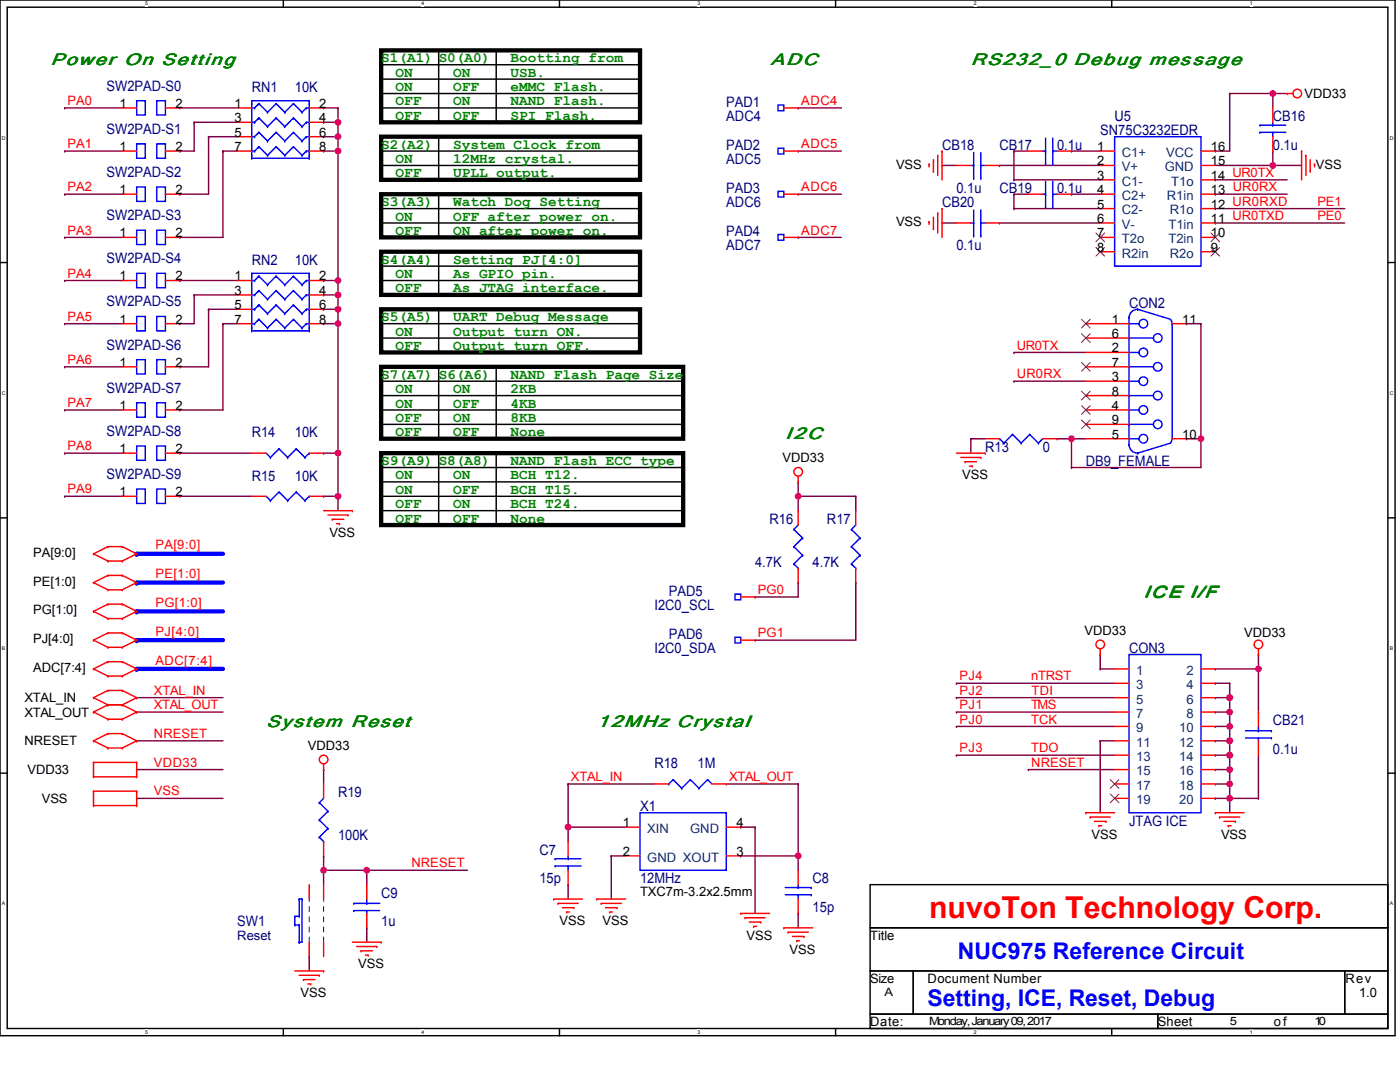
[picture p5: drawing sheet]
<svg xmlns="http://www.w3.org/2000/svg" width="279mm" height="216mm" viewBox="0 0 279 216" stroke-linecap="round" stroke-linejoin="round" font-family="sans-serif">
<path d="M0 0h278.4v206.7h-278.4zM1.4 1.4h275.6v203.8h-275.6z" fill="none" stroke="#000" stroke-width=".29"/>
<g fill="#fff">
<path d="M29 .2h.6v1.1h-.6z"/>
<path d="M29 205.4h.6v1.1h-.6z"/>
</g>
<path d="M56.5 0v1.4M56.5 205.2v1.5" fill="none" stroke="#000" stroke-width=".29"/>
<g fill="#fff">
<path d="M84.1 .2h.6v1.1h-.6z"/>
<path d="M84.1 205.4h.6v1.1h-.6z"/>
</g>
<path d="M111.7 0v1.4M111.7 205.2v1.5" fill="none" stroke="#000" stroke-width=".29"/>
<g fill="#fff">
<path d="M139.2 .2h.6v1.1h-.6z"/>
<path d="M139.2 205.4h.6v1.1h-.6z"/>
</g>
<path d="M166.8 0v1.4M166.8 205.2v1.5" fill="none" stroke="#000" stroke-width=".29"/>
<g fill="#fff">
<path d="M194.3 .2h.6v1.1h-.6z"/>
<path d="M194.3 205.4h.6v1.1h-.6z"/>
</g>
<path d="M221.9 0v1.4M221.9 205.2v1.5" fill="none" stroke="#000" stroke-width=".29"/>
<g fill="#fff">
<path d="M249.4 .2h.6v1.1h-.6z"/>
<path d="M249.4 205.4h.6v1.1h-.6z"/>
<path d="M.4 26.9h.7v1.2h-.7z"/>
<path d="M277.3 26.9h.8v1.2h-.8z"/>
<path d="M.4 77.9h.7v1.1h-.7z"/>
<path d="M277.3 77.9h.8v1.1h-.8z"/>
</g>
<path d="M0 52.4h1.4M277 52.4h1.4" fill="none" stroke="#000" stroke-width=".29"/>
<g fill="#fff">
<path d="M.4 128.8h.7v1.2h-.7z"/>
<path d="M277.3 128.8h.7v1.2h-.7z"/>
</g>
<path d="M0 103.3h1.4M277 103.3h1.4" fill="none" stroke="#000" stroke-width=".29"/>
<g fill="#fff">
<path d="M.4 179.7h.7v1.2h-.7z"/>
<path d="M277.3 179.7h.7v1.2h-.7z"/>
</g>
<path d="M0 154.3h1.4M277 154.3h1.4" fill="none" stroke="#000" stroke-width=".29"/>
<g fill="none" stroke="#800040" stroke-width=".29">
<path d="M12.9 21.5h.1M12.9 30.1h.1M12.9 38.8h.1M12.9 30.1h11.5M12.9 21.5h11.5M12.9 38.8h11.5M35.9 38.8h.1M35.9 30.1h.1M35.9 21.5h.1M35.9 21.5h11.5M38.8 24.4h.1M38.8 24.4v5.7h-2.9"/>
<path d="M38.8 24.4h8.6M41.6 27.3h.1M41.6 27.3h5.8M41.6 27.3v11.5h-5.7M44.5 30.1h.1M44.5 30.1h2.9M44.5 30.1v17.3h-8.6M64.6 30.1h.1M64.6 27.3h.1M64.6 24.4h.1M64.6 30.1h2.9M64.6 27.3h2.9"/>
<path d="M64.6 24.4h2.9M12.9 47.4h.1M12.9 56h.1M12.9 47.4h11.5M12.9 56h11.5M35.9 47.4h.1M12.9 64.6h.1M12.9 64.6h11.5M190.9 136.3h.1M190.9 139.2h.1M190.9 136.3h31.5M190.9 139.2h31.5"/>
<path d="M219.6 130.6h.1M219.6 133.5h.1M219.6 130.6v2.9M219.6 133.5h2.8M242.5 139.2h.1M242.5 136.3h.1M242.5 133.5h.1M242.5 136.3h2.9M242.5 139.2h2.9M242.5 133.5h8.6M251.1 130.6h.1M251.1 130.6v11.5"/>
<path d="M64.6 153.6h.1M64.6 153.6v2.8M190.9 142.1h.1M190.9 145h.1M190.9 150.7h.1M190.9 142.1h31.5M190.9 145h31.5M190.9 150.7h31.5M205.2 153.6h.1M205.2 153.6h17.2M219.6 147.8h.1M219.6 147.8v14.4"/>
<path d="M242.5 147.8h.1M242.5 153.6h.1M242.5 150.7h.1M242.5 156.4h.1M242.5 159.3h.1M242.5 145h.1M242.5 145h2.9M242.5 153.6h2.9M242.5 150.7h2.9M242.5 147.8h2.9M242.5 156.4h2.9M242.5 159.3h2.9"/>
<path d="M251.1 142.1h.1M251.1 159.3h.1M251.1 150.7v8.6M61.7 190.9h.1M61.7 190.9v2.8"/>
</g>
<path d="M27.3 127.7h17.2" fill="none" stroke="#00f" stroke-width=".86"/>
<circle cx="27.3" cy="127.7" r=".43" fill="#00f"/>
<path d="M27.3 147.8h.1M27.3 147.8h17.2" fill="none" stroke="#800040" stroke-width=".29"/>
<path d="M27.3 110.5h17.2" fill="none" stroke="#00f" stroke-width=".86"/>
<circle cx="27.3" cy="110.5" r=".43" fill="#00f"/>
<g fill="none" stroke="#800040" stroke-width=".29">
<path d="M245.4 18.7h.1M245.4 18.7v11.4h-2.9M245.4 18.7h11.5M254 18.7h.1M254 18.7v2.8M64.6 21.5h.1M64.6 21.5h2.9M67.5 24.4h.1M67.5 27.3h.1M67.5 21.5h.1M67.5 30.1h.1M67.5 21.5v80.4"/>
<path d="M159.3 21.5h.1M159.3 30.1h.1M159.3 38.8h.1M159.3 21.5h8.6M159.3 38.8h8.6M159.3 30.1h8.6M188 33h.1M188 33h2.9M199.5 33h.1M199.5 33h20.1M202.4 30.1h.1M202.4 38.8h.1"/>
<path d="M202.4 35.9h.1M202.4 35.9h17.2M202.4 38.8h2.8M202.4 30.1h2.8M202.4 30.1v5.8M202.4 38.8v2.8M213.8 38.8h.1M213.8 30.1h.1M213.8 38.8h5.8M213.8 30.1h5.8M242.5 35.9h.1M242.5 38.8h.1"/>
<path d="M242.5 30.1h.1M242.5 35.9h14.4M242.5 38.8h14.4M242.5 33h17.3M254 30.1h.1M254 33h.1M254 30.1v2.9M35.9 56h.1M35.9 56h11.5M38.8 58.8h.1M38.8 58.8v5.8h-2.9M38.8 58.8h8.6"/>
<path d="M64.6 56h.1M64.6 58.8h.1M64.6 56h2.9M64.6 58.8h2.9M67.5 56h.1M67.5 58.8h.1M159.3 47.4h.1M159.3 47.4h8.6M188 44.5h.1M188 44.5h2.9M199.5 44.5h.1M199.5 44.5h20.1"/>
<path d="M202.4 41.6h.1M202.4 41.6h17.2M242.5 44.5h.1M242.5 41.6h.1M242.5 41.6h25.9M242.5 44.5h25.9M12.9 73.2h.1M12.9 73.2h11.5M35.9 64.6h.1M35.9 73.2h.1M41.6 61.7h.1M41.6 61.7v11.5h-5.7"/>
<path d="M41.6 61.7h5.8M44.5 64.6h.1M44.5 64.6v17.2h-8.6M44.5 64.6h2.9M64.6 61.7h.1M64.6 64.6h.1M64.6 64.6h2.9M64.6 61.7h2.9M67.5 61.7h.1M67.5 64.6h.1M202.4 76.1h.1M202.4 70.3h.1"/>
<path d="M202.4 76.1h14.3M202.4 70.3h14.3M236.8 64.6h.1M236.8 64.6h2.9M239.7 64.6h.1M239.7 64.6v28.7h-25.9M12.9 81.8h.1M12.9 90.4h.1M12.9 99h.1M12.9 81.8h11.5M12.9 90.4h11.5M12.9 99h11.5"/>
<path d="M35.9 81.8h.1M35.9 90.4h.1M35.9 99h.1M35.9 90.4h14.3M35.9 99h14.3M64.6 90.4h.1M64.6 99h.1M64.6 90.4h2.9M64.6 99h2.9M67.5 99h.1M67.5 90.4h.1M159.3 99h.1"/>
<path d="M159.3 96.2h.1M159.3 99h11.5M159.3 96.2v5.7M170.8 99h.1M170.8 99v2.9M193.7 87.5h.1M193.7 87.5h2.9M193.7 87.5v2.9M211 87.5h.1M211 87.5h5.7M213.8 87.5h.1M213.8 93.3h.1"/>
<path d="M213.8 87.5v5.8M236.8 87.5h.1M236.8 87.5h2.9M239.7 87.5h.1M150.7 119.1h.1M159.3 116.2h.1M159.3 116.2v2.9h-8.6M170.8 116.2h.1M170.8 116.2v11.5h-20.1M150.7 127.7h.1M245.4 139.2h.1M245.4 136.3h.1"/>
<path d="M245.4 136.3v25.9M27.3 153.6h.1M27.3 159.3h.1M27.3 159.3h17.2M27.3 153.6h17.2M113.4 156.4h.1M113.4 156.4v11.5M113.4 156.4h17.2M145 156.4h.1M145 156.4h14.3M159.3 156.4h.1M159.3 156.4v17.3"/>
<path d="M219.6 147.8h.1M219.6 147.8h2.8M242.5 142.1h.1M242.5 142.1h2.9M245.4 159.3h.1M245.4 150.7h.1M245.4 145h.1M245.4 156.4h.1M245.4 147.8h.1M245.4 142.1h.1M245.4 153.6h.1M245.4 159.3h5.7"/>
<path d="M64.6 173.7h.1M64.6 170.8h.1M64.6 170.8v5.7M64.6 173.7h28.7M73.2 173.7h.1M73.2 173.7v2.8M113.4 165h.1M113.4 176.5h.1M113.4 176.5v2.9M113.4 165h11.5M122 170.8h.1M122 170.8v8.6"/>
<path d="M122 170.8h2.9M147.8 170.8h.1M147.8 165h.1M147.8 170.8h11.5M147.8 165h2.9M150.7 165h.1M150.7 165v17.3M159.3 170.8h.1M73.2 185.1h.1M73.2 185.1v2.9M159.3 182.3h.1M159.3 182.3v2.8"/>
</g>
<path d="M27.3 116.2h17.2" fill="none" stroke="#00f" stroke-width=".86"/>
<circle cx="27.3" cy="116.2" r=".43" fill="#00f"/>
<path d="M27.3 122h17.2" fill="none" stroke="#00f" stroke-width=".86"/>
<circle cx="27.3" cy="122" r=".43" fill="#00f"/>
<path d="M27.3 133.5h17.2" fill="none" stroke="#00f" stroke-width=".86"/>
<circle cx="27.3" cy="133.5" r=".43" fill="#00f"/>
<path d="M27.3 139.2h.1M27.3 139.2h17.2M27.3 142.1h.1M27.3 142.1h17.2" fill="none" stroke="#800040" stroke-width=".29"/>
<g fill="none" stroke="#f00" stroke-width=".29">
<path d="M256.9 18.7h.1M256.9 18.7h1.1M24.4 30.1h2.9M24.4 21.5h2.9M24.4 38.8h2.9M33 30.1h2.9M33 21.5h2.9M33 38.8h2.9M47.4 30.1h2.8M47.4 21.5h2.8M47.4 24.4h2.8M47.4 27.3h2.8"/>
<path d="M61.7 30.1h2.9M61.7 21.5h2.9M61.7 24.4h2.9M61.7 27.3h2.9M156.4 30.1h2.9M156.4 21.5h2.9M156.4 38.8h2.9M185.4 32.7h.1M185.4 32.7v.6M186.3 34.2h.1M186.3 31.9v2.3M187.1 31h.1"/>
<path d="M187.1 31v4M188 30.1h.1M188 30.1v5.8M190.9 33h2.8M196.6 33h2.9M205.2 30.1h2.9M205.2 38.8h2.9M211 30.1h2.8M211 38.8h2.8M219.6 30.1h2.8M219.6 38.8h2.8M219.6 33h2.8"/>
<path d="M219.6 35.9h2.8M239.7 30.1h2.8M239.7 38.8h2.8M239.7 33h2.8M239.7 35.9h2.8M254 21.5v2.9M254 27.3v2.8M259.8 30.1h.1M259.8 30.1v5.8M260.6 31h.1M260.6 31v4M261.5 34.2h.1"/>
<path d="M261.5 31.9v2.3M262.3 32.7h.1M262.3 32.7v.6M24.4 56h2.9M24.4 47.4h2.9M33 56h2.9M33 47.4h2.9M47.4 56h2.8M47.4 58.8h2.8M61.7 56h2.9M61.7 58.8h2.9M156.4 47.4h2.9"/>
<path d="M185.4 44.2h.1M185.4 44.2v.6M186.3 45.6h.1M186.3 43.3v2.3M187.1 42.5h.1M187.1 42.5v4M188 41.6h.1M188 41.6v5.8M190.9 44.5h2.8M196.6 44.5h2.9M219.6 47.4h2.8M219.6 41.6h2.8"/>
<path d="M219.6 44.5h2.8M219.6 50.2h2.8M239.7 47.4h2.8M239.7 41.6h2.8M239.7 44.5h2.8M239.7 50.2h2.8M24.4 73.2h2.9M24.4 64.6h2.9M33 73.2h2.9M33 64.6h2.9M47.4 61.7h2.8M47.4 64.6h2.8"/>
<path d="M61.7 61.7h2.9M61.7 64.6h2.9M216.7 73.2h8.6M216.7 64.6h8.6M216.7 67.5h8.6M216.7 70.3h8.6M216.7 76.1h8.6M216.7 78.9h8.6M233.9 64.6h2.9M24.4 90.4h2.9M24.4 81.8h2.9M24.4 99h2.9"/>
<path d="M33 90.4h2.9M33 81.8h2.9M33 99h2.9M50.2 90.4h2.9M50.2 99h2.9M61.7 90.4h2.9M61.7 99h2.9M159.3 96.2h.1M159.3 95v1.2M190.9 90.4h5.7M191.7 91.3h4.1M192.6 92.1h.1"/>
<path d="M192.6 92.1h2.3M193.5 93h.5M194 93h.1M195.8 91.3h.1M196.6 90.4h.1M196.6 87.5h2.9M208.1 87.5h2.9M216.7 87.5h8.6M216.7 81.8h8.6M216.7 84.7h8.6M233.9 87.5h2.9M18.7 110.5h.1"/>
<path d="M18.7 116.2h.1M18.7 110.5l2.8 1.4M18.7 116.2l2.8 1.5M21.5 109.1h.1M21.5 111.9h.1M21.5 114.8h.1M21.5 117.7h.1M21.5 109.1l-2.8 1.4M21.5 109.1h2.9M21.5 111.9h2.9M21.5 114.8l-2.8 1.4M21.5 114.8h2.9"/>
<path d="M21.5 117.7h2.9M24.4 109.1h.1M24.4 111.9h.1M24.4 114.8h.1M24.4 117.7h.1M24.4 109.1l2.9 1.4M24.4 114.8l2.9 1.4M27.3 110.5h.1M27.3 116.2h.1M27.3 110.5l-2.9 1.4M27.3 116.2l-2.9 1.5M64.6 101.9h5.7"/>
<path d="M65.4 102.8h4.1M66.3 103.6h.1M66.3 103.6h2.3M67.2 104.5h.5M67.7 104.5h.1M69.5 102.8h.1M70.3 101.9h.1M147.8 119.1h2.9M159.3 101.9v2.9M159.3 113.4v2.8M170.8 101.9v2.9M170.8 113.4v2.8"/>
<path d="M18.7 127.7h.1M18.7 122h.1M18.7 133.5h.1M18.7 139.2h.1M18.7 127.7l2.8 1.5M18.7 122l2.8 1.4M18.7 133.5l2.8 1.4M18.7 139.2l2.8 1.4M21.5 126.3h.1M21.5 129.2h.1M21.5 120.6h.1M21.5 123.4h.1"/>
<path d="M21.5 132h.1M21.5 134.9h.1M21.5 137.8h.1M21.5 126.3l-2.8 1.4M21.5 126.3h2.9M21.5 129.2h2.9M21.5 120.6l-2.8 1.4M21.5 120.6h2.9M21.5 123.4h2.9M21.5 132l-2.8 1.5M21.5 132h2.9M21.5 134.9h2.9"/>
<path d="M21.5 137.8l-2.8 1.4M21.5 137.8h2.9M24.4 126.3h.1M24.4 129.2h.1M24.4 120.6h.1M24.4 123.4h.1M24.4 132h.1M24.4 134.9h.1M24.4 137.8h.1M24.4 126.3l2.9 1.4M24.4 120.6l2.9 1.4M24.4 132l2.9 1.5"/>
<path d="M24.4 137.8l2.9 1.4M27.3 127.7h.1M27.3 122h.1M27.3 133.5h.1M27.3 139.2h.1M27.3 127.7l-2.9 1.5M27.3 122l-2.9 1.4M27.3 133.5l-2.9 1.4M27.3 139.2l-2.9 1.4M147.8 127.7h2.9M219.6 130.6h.1M219.6 129.5v1.1"/>
<path d="M222.4 136.3h2.9M222.4 133.5h2.9M222.4 139.2h2.9M239.7 136.3h2.8M239.7 133.5h2.8M239.7 139.2h2.8M251.1 130.6h.1M251.1 129.5v1.1M18.7 147.8h.1M18.7 155h.1M18.7 152.1h.1M18.7 157.9h.1"/>
<path d="M18.7 142.1h.1M18.7 147.8l2.8 1.5M18.7 152.1h8.6M18.7 155h8.6M18.7 152.1v2.9M18.7 157.9v2.8M18.7 157.9h8.6M18.7 142.1l2.8 1.4M21.5 146.4h.1M21.5 149.3h.1M21.5 140.6h.1M21.5 143.5h.1"/>
<path d="M21.5 146.4l-2.8 1.4M21.5 146.4h2.9M21.5 149.3h2.9M21.5 140.6h2.9M21.5 140.6l-2.8 1.5M21.5 143.5h2.9M24.4 146.4h.1M24.4 149.3h.1M24.4 140.6h.1M24.4 143.5h.1M24.4 146.4l2.9 1.4M24.4 140.6l2.9 1.5"/>
<path d="M27.3 147.8h.1M27.3 152.1h.1M27.3 155h.1M27.3 157.9h.1M27.3 142.1h.1M27.3 147.8l-2.9 1.5M27.3 152.1v2.9M27.3 157.9v2.8M27.3 142.1l-2.9 1.4M64.6 153.6h.1M64.6 152.4v1.2M64.6 156.4v2.9"/>
<path d="M130.6 156.4h2.9M142.1 156.4h2.9M222.4 156.4h2.9M222.4 145h2.9M222.4 142.1h2.9M222.4 147.8h2.9M222.4 150.7h2.9M222.4 153.6h2.9M222.4 159.3h2.9M239.7 156.4h2.8M239.7 145h2.8M239.7 142.1h2.8"/>
<path d="M239.7 147.8h2.8M239.7 150.7h2.8M239.7 153.6h2.8M239.7 159.3h2.8M251.1 142.1v2.9M251.1 147.8v2.9M18.7 160.7h.1M18.7 160.7h8.6M27.3 160.7h.1M61.7 176.5v2.9M64.6 167.9v2.9M64.6 176.5v2.9"/>
<path d="M73.2 176.5v2.9M110.5 179.4h.1M110.5 179.4h5.7M113.4 167.9v2.9M113.4 173.7v2.8M119.1 179.4h.1M119.1 179.4h5.8M124.9 165h2.8M124.9 170.8h2.8M145 165h2.8M145 170.8h2.8M159.3 173.7v2.8"/>
<path d="M159.3 179.4v2.9M216.7 162.2h.1M216.7 162.2h5.7M217.6 163h.1M217.6 163h4M218.4 163.9h2.3M219.3 164.8h.1M219.3 164.8h.6M220.7 163.9h.1M242.5 162.2h.1M242.5 162.2h5.8M243.4 163h.1"/>
<path d="M243.4 163h4M244.3 163.9h2.3M245.1 164.8h.1M245.1 164.8h.6M246.6 163.9h.1M58.8 193.7h5.8M59.7 194.6h4M60.6 195.5h.1M60.6 195.5h2.3M61.4 196.3h.6M61.7 188v2.9M62 196.3h.1"/>
<path d="M63.7 194.6h.1M64.6 193.7h.1M64.6 188v2.9M70.3 188h5.8M71.2 188.9h4M72 189.7h.1M72 189.7h2.3M72.9 190.6h.6M73.2 182.3v2.8M73.5 190.6h.1M75.2 188.9h.1M76.1 188h.1"/>
<path d="M111.4 180.3h.1M111.4 180.3h4M112.2 181.1h2.3M113.1 182h.1M113.1 182h.6M114.5 181.1h.1M120 180.3h.1M120 180.3h4M120.8 181.1h2.3M121.7 182h.1M121.7 182h.6M123.1 181.1h.1"/>
<path d="M147.8 182.3h.1M147.8 182.3h5.8M148.7 183.1h.1M148.7 183.1h4M149.5 184h2.3M150.4 184.8h.1M150.4 184.8h.6M151.8 184h.1M156.4 185.1h.1M156.4 185.1h5.8M157.3 186h.1M157.3 186h4"/>
<path d="M158.2 186.9h2.3M159 187.7h.1M159 187.7h.6M160.5 186.9h.1"/>
<circle cx="258.9" cy="18.7" r=".86"/>
<circle cx="159.3" cy="94.1" r=".86"/>
<circle cx="219.6" cy="128.6" r=".86"/>
<circle cx="251.1" cy="128.6" r=".86"/>
<circle cx="64.6" cy="151.5" r=".86"/>
</g>
<g fill="none" stroke="#000" stroke-width=".29">
<path d="M76.1 12.9h51.6M76.1 15.8h51.6M76.1 18.7h51.6M87.5 10.1v14.3M99 10.1v14.3M127.7 12.9h.1M127.7 15.8h.1M127.7 18.7h.1M76.1 21.5h51.6M76.1 30.1h51.6M76.1 33h51.6M87.5 24.4h.1"/>
<path d="M87.5 35.9h.1M87.5 27.3v8.6M87.5 38.8v8.6M99 24.4h.1M127.7 21.5h.1M127.7 30.1h.1M127.7 33h.1M76.1 41.6h51.6M76.1 44.5h51.6M76.1 53.1h51.6M76.1 56h51.6M87.5 47.4h.1"/>
<path d="M87.5 58.8h.1M87.5 50.2v8.6M127.7 41.6h.1M127.7 44.5h.1M127.7 53.1h.1M127.7 56h.1M76.1 64.6h51.6M76.1 67.5h51.6M76.1 76.1h60.2M76.1 78.9h60.2M87.5 70.3h.1M87.5 61.7v8.6"/>
<path d="M87.5 73.2v14.3M99 73.2v14.3M127.7 64.6h.1M127.7 67.5h.1M136.3 76.1h.1M136.3 78.9h.1M76.1 81.8h60.2M76.1 84.7h60.2M76.1 93.3h60.2M76.1 96.2h60.2M76.1 99h60.2M87.5 87.5h.1"/>
<path d="M87.5 90.4v14.4M99 87.5h.1M99 90.4v14.4M136.3 81.8h.1M136.3 84.7h.1M136.3 93.3h.1M136.3 96.2h.1M136.3 99h.1M76.1 101.9h60.2M87.5 104.8h.1M99 104.8h.1M136.3 101.9h.1"/>
<path d="M173.7 176.5h103.3v8.6h-103.3zM173.7 185.1h103.3v8.6h-103.3zM173.7 193.7h8.6v8.7h-8.6zM182.3 193.7h86.1v8.7h-86.1zM268.4 193.7h8.6v8.7h-8.6zM173.7 202.4h57.4v2.8h-57.4zM231.1 202.4h45.9v2.8h-45.9z"/>
</g>
<path d="M76.1 10.1h51.6v14.3h-51.6zM76.1 27.3h51.6v8.6h-51.6zM76.1 38.8h51.6v8.6h-51.6zM76.1 50.2h51.6v8.6h-51.6zM76.1 61.7h51.6v8.6h-51.6zM76.1 73.2h60.2v14.3h-60.2zM76.1 90.4h60.2v14.4h-60.2z" fill="none" stroke="#000" stroke-width=".86"/>
<g fill="none" stroke="#00f" stroke-width=".29">
<path d="M27.3 28.7h1.7v2.9h-1.7zM27.3 37.3h1.7v2.9h-1.7zM27.3 20.1h1.7v2.9h-1.7zM31.3 28.7h1.7v2.9h-1.7zM31.3 37.3h1.7v2.9h-1.7zM31.3 20.1h1.7v2.9h-1.7zM50.2 31h.1M50.2 31.6h.1M50.2 20.1h.1M50.2 20.7h.1M50.2 30.1h.6M50.2 20.1v11.5"/>
<path d="M50.2 21.5h.6M50.2 24.4h.6M50.2 27.3h.6M50.2 31.6h11.5M50.2 20.1h11.5M50.8 21.5h.1M50.8 24.4h.1M50.8 27.3h.1M50.8 30.1h.1M51.7 20.7h.1M51.7 23.5h.1M51.7 26.4h.1"/>
<path d="M51.7 29.3h.1M51.7 20.7l-.3 .3M51.7 23.5l-.3 .3M51.7 26.4l-.3 .3M51.7 29.3l-.3 .3M51.7 20.7l-.9 .8M51.7 20.7l1.7 1.7M51.7 23.5l-.9 .9M51.7 23.5l1.7 1.8M51.7 26.4l-.9 .9M51.7 26.4l1.7 1.7M51.7 29.3l-.9 .8"/>
<path d="M51.7 29.3l1.7 1.7M53.4 22.4h.1M53.4 25.3h.1M53.4 28.1h.1M53.4 31h.1M55.1 20.7h.1M55.1 23.5h.1M55.1 26.4h.1M55.1 29.3h.1M55.1 20.7l-1.7 1.7M55.1 20.7l1.7 1.7M55.1 23.5l-1.7 1.8"/>
<path d="M55.1 23.5l1.7 1.8M55.1 26.4l-1.7 1.7M55.1 26.4l1.7 1.7M55.1 29.3l-1.7 1.7M55.1 29.3l1.7 1.7M56.8 22.4h.1M56.8 25.3h.1M56.8 28.1h.1M56.8 31h.1M58.6 20.7h.1M58.6 23.5h.1M58.6 26.4h.1"/>
<path d="M58.6 29.3h.1M58.6 20.7l-1.8 1.7M58.6 20.7l1.7 1.7M58.6 23.5l-1.8 1.8M58.6 23.5l1.7 1.8M58.6 26.4l-1.8 1.7M58.6 26.4l1.7 1.7M58.6 29.3l-1.8 1.7M58.6 29.3l1.7 1.7M60.3 22.4h.1M60.3 25.3h.1M60.3 28.1h.1"/>
<path d="M60.3 31h.1M61.1 21.5h.1M61.1 24.4h.1M61.1 27.3h.1M61.1 30.1h.1M61.1 30.1h.6M61.1 21.5h.6M61.1 21.5l-.8 .9M61.1 24.4h.6M61.1 24.4l-.8 .9M61.1 27.3h.6M61.1 27.3l-.8 .8"/>
<path d="M61.1 30.1l-.8 .9M61.7 21.5h.1M61.7 24.4h.1M61.7 27.3h.1M61.7 30.1h.1M61.7 20.7h.1M61.7 31.6h.1M61.7 31h.1M61.7 20.1h.1M61.7 20.1v11.5M155.3 21h1.1v1.1h-1.1zM155.3 29.6h1.1v1.1h-1.1z"/>
<path d="M155.3 38.2h1.1v1.1h-1.1zM193.7 33h.6M194.3 33h.1M194.3 35.6h.1M194.3 30.4v5.2M195.8 35.6h.1M195.8 33h.1M195.8 33h.8M195.8 30.4v5.2M208.1 30.1h.6M208.1 38.8h.6M208.7 30.1h.1"/>
<path d="M208.7 32.7h.1M208.7 38.8h.1M208.7 27.6v5.1M208.7 36.2v5.1M210.1 32.7h.1M210.1 30.1h.1M210.1 38.8h.1M210.1 30.1h.9M210.1 27.6v5.1M210.1 36.2v5.1M210.1 38.8h.9M222.4 27.3h17.3v25.8h-17.3z"/>
<path d="M251.4 26.4h.1M251.4 25h.1M251.4 26.4h5.2M251.4 25h5.2M254 25h.1M254 26.4h.1M254 24.4v.6M254 26.4v.9M27.3 45.9h1.7v2.9h-1.7zM27.3 54.5h1.7v2.9h-1.7zM31.3 45.9h1.7v2.9h-1.7zM31.3 54.5h1.7v2.9h-1.7z"/>
<path d="M50.2 54.5h.1M50.2 55.1h.1M50.2 56h.6M50.2 58.8h.6M50.2 54.5v11.5M50.2 54.5h11.5M50.8 56h.1M50.8 58.8h.1M51.7 55.1h.1M51.7 58h.1M51.7 55.1l-.3 .3M51.7 58l-.3 .3"/>
<path d="M51.7 55.1l-.9 .9M51.7 55.1l1.7 1.7M51.7 58l-.9 .8M51.7 58l1.7 1.7M53.4 56.8h.1M53.4 59.7h.1M55.1 55.1h.1M55.1 58h.1M55.1 55.1l-1.7 1.7M55.1 55.1l1.7 1.7M55.1 58l-1.7 1.7M55.1 58l1.7 1.7"/>
<path d="M56.8 56.8h.1M56.8 59.7h.1M58.6 55.1h.1M58.6 58h.1M58.6 55.1l-1.8 1.7M58.6 55.1l1.7 1.7M58.6 58l-1.8 1.7M58.6 58l1.7 1.7M60.3 56.8h.1M60.3 59.7h.1M61.1 56h.1M61.1 58.8h.1"/>
<path d="M61.1 56h.6M61.1 56l-.8 .8M61.1 58.8h.6M61.1 58.8l-.8 .9M61.7 56h.1M61.7 58.8h.1M61.7 55.1h.1M61.7 54.5h.1M61.7 54.5v11.5M155.3 46.8h1.1v1.1h-1.1zM193.7 44.5h.6M194.3 44.5h.1"/>
<path d="M194.3 47.1h.1M194.3 41.9v5.2M195.8 47.1h.1M195.8 44.5h.1M195.8 41.9v5.2M195.8 44.5h.8M208.7 41.3h.1M210.1 41.3h.1M27.3 71.8h1.7v2.8h-1.7zM27.3 63.2h1.7v2.8h-1.7zM31.3 71.8h1.7v2.8h-1.7zM31.3 63.2h1.7v2.8h-1.7z"/>
<path d="M50.2 65.4h.1M50.2 66h.1M50.2 61.7h.6M50.2 64.6h.6M50.2 66h11.5M50.8 61.7h.1M50.8 64.6h.1M51.7 60.9h.1M51.7 63.7h.1M51.7 60.9l-.3 .2M51.7 63.7l-.3 .3M51.7 60.9l-.9 .8"/>
<path d="M51.7 60.9l1.7 1.7M51.7 63.7l-.9 .9M51.7 63.7l1.7 1.7M53.4 62.6h.1M53.4 65.4h.1M55.1 60.9h.1M55.1 63.7h.1M55.1 60.9l-1.7 1.7M55.1 60.9l1.7 1.7M55.1 63.7l-1.7 1.7M55.1 63.7l1.7 1.7M56.8 62.6h.1"/>
<path d="M56.8 65.4h.1M58.6 60.9h.1M58.6 63.7h.1M58.6 60.9l-1.8 1.7M58.6 60.9l1.7 1.7M58.6 63.7l-1.8 1.7M58.6 63.7l1.7 1.7M60.3 62.6h.1M60.3 65.4h.1M61.1 61.7h.1M61.1 64.6h.1M61.1 61.7h.6"/>
<path d="M61.1 61.7l-.8 .9M61.1 64.6h.6M61.1 64.6l-.8 .8M61.7 61.7h.1M61.7 64.6h.1M61.7 66h.1M61.7 65.4h.1M225.3 67.5h.1M225.3 73.2h.1M225.3 78.9h.1M225.3 64.6h2M225.3 67.5h4.9"/>
<path d="M225.3 70.3h2M225.3 73.2h4.9M225.3 76.1h2M225.3 78.9h4.9M227 61.7h.1M227 61.7h.1a1.72 1.72 0 0 0-1.8 1.8v25.2M227 61.7l6.6 2M227.3 64.6h.1M227.3 70.3h.1M227.3 76.1h.1M233.6 63.8l.3 .8M233.9 64.6h.1"/>
<path d="M233.9 64.6v22.9M27.3 89h1.7v2.9h-1.7zM27.3 80.4h1.7v2.8h-1.7zM27.3 97.6h1.7v2.9h-1.7zM31.3 89h1.7v2.9h-1.7zM31.3 80.4h1.7v2.8h-1.7zM31.3 97.6h1.7v2.9h-1.7zM53.1 99l.9 .9M53.1 90.4l.9 .9M54 99.9h.1M54 91.3h.1M55.7 98.2h.1"/>
<path d="M55.7 89.6h.1M55.7 98.2l-1.7 1.7M55.7 98.2l1.7 1.7M55.7 89.6l-1.7 1.7M55.7 89.6l1.7 1.7M57.4 99.9h.1M57.4 91.3h.1M59.1 98.2h.1M59.1 89.6h.1M59.1 98.2l-1.7 1.7M59.1 98.2l1.8 1.7M59.1 89.6l-1.7 1.7"/>
<path d="M59.1 89.6l1.8 1.7M60.9 99.9h.1M60.9 91.3h.1M61.7 99h.1M61.7 90.4h.1M61.7 99l-.8 .9M61.7 90.4l-.8 .9M199.5 87.5h.1M199.5 87.5l.8 .9M200.3 88.4h.1M202.1 86.7h.1M202.1 86.7l1.7 1.7"/>
<path d="M202.1 86.7l-1.8 1.7M203.8 88.4h.1M205.5 86.7h.1M205.5 86.7l1.7 1.7M205.5 86.7l-1.7 1.7M207.2 88.4h.1M208.1 87.5l-.9 .9M225.3 84.7h.1M225.3 88.7h.1M225.3 88.7a1.72 1.72 0 0 0 1.8 1.7h-.1M225.3 81.8h2M225.3 84.7h4.9"/>
<path d="M225.3 87.5h2M227 90.4h.1M227.3 81.8h.1M227.3 87.5h.1M233.6 88.4l-6.6 2M233.9 87.5l-.3 .9M146.7 118.5h1.1v1.2h-1.1zM158.4 105.6h.1M158.4 109.1h.1M158.4 112.5h.1M158.4 105.6l1.8 1.8M158.4 109.1l1.8 1.7"/>
<path d="M158.4 112.5l.9 .9M159.3 113.4h.1M159.3 104.8l-.9 .8M160.2 107.4h.1M160.2 110.8h.1M160.2 107.4l-1.8 1.7M160.2 110.8l-1.8 1.7M169.9 105.6h.1M169.9 109.1h.1M169.9 112.5h.1M169.9 105.6l1.7 1.8M169.9 109.1l1.7 1.7"/>
<path d="M169.9 112.5l.9 .9M170.8 113.4h.1M170.8 104.8l-.9 .8M171.6 107.4h.1M171.6 110.8h.1M171.6 107.4l-1.7 1.7M171.6 110.8l-1.7 1.7M146.7 127.2h1.1v1.1h-1.1zM225.3 130.6h14.4v31.6h-14.4zM64.6 159.3l-.9 .9M133.5 156.4h.1M134.3 155.6h.1"/>
<path d="M134.3 155.6l1.8 1.7M134.3 155.6l-.8 .8M136.1 157.3h.1M137.8 155.6h.1M137.8 155.6l1.7 1.7M137.8 155.6l-1.7 1.7M139.5 157.3h.1M141.2 155.6h.1M141.2 155.6l.9 .8M141.2 155.6l-1.7 1.7M248.6 145.8h5.1M248.6 147.3h5.1"/>
<path d="M251.1 147.3h.1M251.1 145.8h.1M251.1 145v.8M251.1 147.3v.5M253.7 145.8h.1M253.7 147.3h.1M59.7 179.4h.1M59.7 179.4h.6M59.7 179.4v3.4M60.3 179.4h.1M60.3 179.4v8.6h-.6M63.7 160.2h.1"/>
<path d="M63.7 163.6h.1M63.7 167h.1M63.7 160.2l1.7 1.7M63.7 163.6l1.7 1.7M63.7 167l.9 .9M64.6 167.9h.1M65.4 161.9h.1M65.4 165.3h.1M65.4 161.9l-1.7 1.7M65.4 165.3l-1.7 1.7M73.2 179.4v.9M110.8 172.8h.1"/>
<path d="M110.8 171.4h.1M110.8 172.8h5.2M110.8 171.4h5.2M113.4 171.4h.1M113.4 172.8h.1M113.4 170.8v.6M113.4 172.8v.9M127.7 162.2h17.3v11.5h-17.3zM156.7 178.5h5.2M156.7 177.1h5.2M159.3 177.1h.1M159.3 178.5h.1"/>
<path d="M159.3 176.5v.6M159.3 178.5v.9M161.9 178.5h.1M161.9 177.1h.1M58.8 182.8h.1M58.8 184.6h.1M58.8 182.8h.9M58.8 182.8v1.8M58.8 184.6h.9M59.7 182.8h.1M59.7 184.6h.1M59.7 188h.1"/>
<path d="M59.7 184.6v3.4M70.6 180.3h.1M70.6 181.7h.1M70.6 180.3h5.2M70.6 181.7h5.2M73.2 181.7h.1M73.2 180.3h.1M73.2 181.7v.6"/>
<circle cx="228.2" cy="76.1" r=".86"/>
<circle cx="228.2" cy="64.6" r=".86"/>
<circle cx="228.2" cy="70.3" r=".86"/>
<circle cx="231.1" cy="67.5" r=".86"/>
<circle cx="231.1" cy="73.2" r=".86"/>
<circle cx="231.1" cy="78.9" r=".86"/>
<circle cx="228.2" cy="87.5" r=".86"/>
<circle cx="228.2" cy="81.8" r=".86"/>
<circle cx="231.1" cy="84.7" r=".86"/>
</g>
<path d="M61.7 179.4h.1M64.6 179.4h.1M61.7 188v-8.6M64.6 188v-8.6" fill="none" stroke="#fff" stroke-width=".2" stroke-dasharray="1 1 1 1 1 1 1 1"/>
<path d="M61.7 179.4h.1M64.6 179.4h.1M61.7 188v-8.6M64.6 188v-8.6" fill="none" stroke="#00f" stroke-width=".2" stroke-dasharray="1 1 1 1 1 1 1 1"/>
<g fill="none" stroke="#804000" stroke-width=".2">
<path d="M218.7 46.5l1.7 1.7M218.7 49.4l1.7 1.7M220.4 46.5l-1.7 1.7M220.4 49.4l-1.7 1.7M241.7 46.5l1.7 1.7M241.7 49.4l1.7 1.7M243.4 46.5l-1.7 1.7M243.4 49.4l-1.7 1.7M215.8 63.7l1.8 1.8M215.8 66.6l1.8 1.7M215.8 72.3l1.8 1.8M215.8 78.1l1.8 1.7"/>
<path d="M217.6 63.7l-1.8 1.8M217.6 66.6l-1.8 1.7M217.6 72.3l-1.8 1.8M217.6 78.1l-1.8 1.7M215.8 80.9l1.8 1.8M215.8 83.8l1.8 1.7M217.6 80.9l-1.8 1.8M217.6 83.8l-1.8 1.7M221.6 155.6l1.7 1.7M221.6 158.4l1.7 1.8M223.3 155.6l-1.7 1.7M223.3 158.4l-1.7 1.8"/>
</g>
<circle cx="251.1" cy="133.5" r=".57" fill="#f0f"/>
<circle cx="251.1" cy="133.5" r=".57" fill="none" stroke="#f0f" stroke-width=".29"/>
<circle cx="245.4" cy="139.2" r=".57" fill="#f0f"/>
<circle cx="245.4" cy="139.2" r=".57" fill="none" stroke="#f0f" stroke-width=".29"/>
<circle cx="245.4" cy="144.9" r=".57" fill="#f0f"/>
<circle cx="245.4" cy="144.9" r=".57" fill="none" stroke="#f0f" stroke-width=".29"/>
<circle cx="67.5" cy="27.3" r=".57" fill="#f0f"/>
<circle cx="67.5" cy="27.3" r=".57" fill="none" stroke="#f0f" stroke-width=".29"/>
<circle cx="67.5" cy="24.4" r=".57" fill="#f0f"/>
<circle cx="67.5" cy="24.4" r=".57" fill="none" stroke="#f0f" stroke-width=".29"/>
<circle cx="73.2" cy="173.6" r=".57" fill="#f0f"/>
<circle cx="73.2" cy="173.6" r=".57" fill="none" stroke="#f0f" stroke-width=".29"/>
<circle cx="245.4" cy="150.7" r=".57" fill="#f0f"/>
<circle cx="245.4" cy="150.7" r=".57" fill="none" stroke="#f0f" stroke-width=".29"/>
<circle cx="245.4" cy="147.8" r=".57" fill="#f0f"/>
<circle cx="245.4" cy="147.8" r=".57" fill="none" stroke="#f0f" stroke-width=".29"/>
<circle cx="245.4" cy="139.2" r=".57" fill="#f0f"/>
<circle cx="245.4" cy="139.2" r=".57" fill="none" stroke="#f0f" stroke-width=".29"/>
<circle cx="245.4" cy="159.3" r=".57" fill="#f0f"/>
<circle cx="245.4" cy="159.3" r=".57" fill="none" stroke="#f0f" stroke-width=".29"/>
<circle cx="245.4" cy="156.4" r=".57" fill="#f0f"/>
<circle cx="245.4" cy="156.4" r=".57" fill="none" stroke="#f0f" stroke-width=".29"/>
<circle cx="245.4" cy="150.7" r=".57" fill="#f0f"/>
<circle cx="245.4" cy="150.7" r=".57" fill="none" stroke="#f0f" stroke-width=".29"/>
<circle cx="245.4" cy="147.8" r=".57" fill="#f0f"/>
<circle cx="245.4" cy="147.8" r=".57" fill="none" stroke="#f0f" stroke-width=".29"/>
<circle cx="245.4" cy="142.1" r=".57" fill="#f0f"/>
<circle cx="245.4" cy="142.1" r=".57" fill="none" stroke="#f0f" stroke-width=".29"/>
<circle cx="64.6" cy="173.6" r=".57" fill="#f0f"/>
<circle cx="64.6" cy="173.6" r=".57" fill="none" stroke="#f0f" stroke-width=".29"/>
<circle cx="245.4" cy="153.6" r=".57" fill="#f0f"/>
<circle cx="245.4" cy="153.6" r=".57" fill="none" stroke="#f0f" stroke-width=".29"/>
<circle cx="67.5" cy="99" r=".57" fill="#f0f"/>
<circle cx="67.5" cy="99" r=".57" fill="none" stroke="#f0f" stroke-width=".29"/>
<circle cx="67.5" cy="30.1" r=".57" fill="#f0f"/>
<circle cx="67.5" cy="30.1" r=".57" fill="none" stroke="#f0f" stroke-width=".29"/>
<circle cx="67.5" cy="56" r=".57" fill="#f0f"/>
<circle cx="67.5" cy="56" r=".57" fill="none" stroke="#f0f" stroke-width=".29"/>
<circle cx="67.5" cy="58.8" r=".57" fill="#f0f"/>
<circle cx="67.5" cy="58.8" r=".57" fill="none" stroke="#f0f" stroke-width=".29"/>
<circle cx="67.5" cy="61.7" r=".57" fill="#f0f"/>
<circle cx="67.5" cy="61.7" r=".57" fill="none" stroke="#f0f" stroke-width=".29"/>
<circle cx="67.5" cy="64.6" r=".57" fill="#f0f"/>
<circle cx="67.5" cy="64.6" r=".57" fill="none" stroke="#f0f" stroke-width=".29"/>
<circle cx="67.5" cy="90.4" r=".57" fill="#f0f"/>
<circle cx="67.5" cy="90.4" r=".57" fill="none" stroke="#f0f" stroke-width=".29"/>
<circle cx="254" cy="18.7" r=".57" fill="#f0f"/>
<circle cx="254" cy="18.7" r=".57" fill="none" stroke="#f0f" stroke-width=".29"/>
<circle cx="254" cy="33" r=".57" fill="#f0f"/>
<circle cx="254" cy="33" r=".57" fill="none" stroke="#f0f" stroke-width=".29"/>
<circle cx="239.7" cy="87.5" r=".57" fill="#f0f"/>
<circle cx="239.7" cy="87.5" r=".57" fill="none" stroke="#f0f" stroke-width=".29"/>
<circle cx="213.8" cy="87.5" r=".57" fill="#f0f"/>
<circle cx="213.8" cy="87.5" r=".57" fill="none" stroke="#f0f" stroke-width=".29"/>
<circle cx="159.3" cy="99" r=".57" fill="#f0f"/>
<circle cx="159.3" cy="99" r=".57" fill="none" stroke="#f0f" stroke-width=".29"/>
<circle cx="113.4" cy="165" r=".57" fill="#f0f"/>
<circle cx="113.4" cy="165" r=".57" fill="none" stroke="#f0f" stroke-width=".29"/>
<circle cx="159.3" cy="170.8" r=".57" fill="#f0f"/>
<circle cx="159.3" cy="170.8" r=".57" fill="none" stroke="#f0f" stroke-width=".29"/>
<text font-size="6" fill="#f00" x="185.4" y="183.1">nuvoTon Technology Corp.</text>
<g font-size="4.6" fill="#00f">
<text x="191.2" y="191.3">NUC975 Reference Circuit</text>
<text x="185.1" y="200.8">Setting, ICE, Reset, Debug</text>
</g>
<g font-size="3.4" fill="#008000">
<text x="10.1" y="13">Power On Setting</text>
<text x="153.9" y="13">ADC</text>
<text x="193.7" y="13">RS232_0 Debug mes sage</text>
<text x="193.8" y="13">RS232_0 Debug message</text>
<text x="156.8" y="87.6">I2C</text>
<text x="228.2" y="119.2">IC E I/F</text>
<text x="228.3" y="119.2">ICE I/F</text>
<text x="53.1" y="145">System Reset</text>
<text x="119.1" y="145.1">1</text>
<text x="119.2" y="145">12MHz Crystal</text>
<text x="121.9" y="145">2MHz Crystal</text>
</g>
<g font-size="2.9" fill="#008000">
<text x="76.1" y="12.4">S1(A1)</text>
<text x="78.9" y="15.3">ON</text>
<text x="87.5" y="12.4">S0(A0)</text>
<text x="90.4" y="15.3">ON</text>
<text x="101.9" y="15.3">USB.</text>
<text x="101.9" y="12.4">Bootting from</text>
<text x="78.9" y="18.2">ON</text>
<text x="78.9" y="23.9">OFF</text>
<text x="78.9" y="21.1">OFF</text>
<text x="90.4" y="23.9">OFF</text>
<text x="90.4" y="18.2">OFF</text>
<text x="90.4" y="21.1">ON</text>
<text x="101.9" y="21.1">NAND Flash.</text>
<text x="101.9" y="18.2">eMMC Flash.</text>
<text x="101.9" y="23.9">SPI Flash.</text>
<text x="76.1" y="29.7">S2(A2)</text>
<text x="90.4" y="29.7">System Clock from</text>
<text x="78.9" y="32.5">ON</text>
<text x="78.9" y="35.4">OFF</text>
<text x="90.4" y="35.4">UPLL output.</text>
<text x="90.4" y="32.5">12MHz crystal.</text>
<text x="76.1" y="41.1">S3(A3)</text>
<text x="90.4" y="41.1">Watch Dog Setting</text>
<text x="78.9" y="44">ON</text>
<text x="78.9" y="46.9">OFF</text>
<text x="90.4" y="44">OFF after power on.</text>
<text x="90.4" y="46.9">ON after power on.</text>
<text x="76.1" y="52.6">S4(A4)</text>
<text x="90.4" y="52.6">Setting PJ[4:0]</text>
<text x="78.9" y="55.5">ON</text>
<text x="78.9" y="58.4">OFF</text>
<text x="90.4" y="55.5">As GPIO pin.</text>
<text x="90.4" y="58.4">As JTAG interface.</text>
<text x="76.1" y="64.1">S5(A5)</text>
<text x="90.4" y="64.1">UART Debug Message</text>
<text x="78.9" y="67">ON</text>
<text x="78.9" y="69.8">OFF</text>
<text x="90.4" y="67">Output turn ON.</text>
<text x="90.4" y="69.8">Output turn OFF.</text>
<text x="76.1" y="75.6">S7(A7)</text>
<text x="87.5" y="75.6">S6(A6)</text>
<text x="101.9" y="75.6">NAND Flash Page Size</text>
<text x="78.9" y="78.5">ON</text>
<text x="78.9" y="81.3">ON</text>
<text x="90.4" y="81.3">OFF</text>
<text x="90.4" y="78.5">ON</text>
<text x="101.9" y="78.5">2KB</text>
<text x="101.9" y="81.3">4KB</text>
<text x="78.9" y="87.1">OFF</text>
<text x="78.9" y="84.2">OFF</text>
<text x="90.4" y="87.1">OFF</text>
<text x="90.4" y="84.2">ON</text>
<text x="101.9" y="84.2">8KB</text>
<text x="101.9" y="87.1">None</text>
<text x="76.1" y="92.8">S9(A9)</text>
<text x="78.9" y="95.7">ON</text>
<text x="87.5" y="92.8">S8(A8)</text>
<text x="90.4" y="95.7">ON</text>
<text x="101.9" y="92.8">NAND Flash ECC type</text>
<text x="101.9" y="95.7">BCH T12.</text>
<text x="78.9" y="98.5">ON</text>
<text x="78.9" y="101.4">OFF</text>
<text x="90.4" y="98.5">OFF</text>
<text x="90.4" y="101.4">ON</text>
<text x="101.9" y="98.5">BCH T15.</text>
<text x="101.9" y="101.4">BCH T24.</text>
<text x="78.9" y="104.3">OFF</text>
<text x="90.4" y="104.3">OFF</text>
<text x="101.9" y="104.3">None</text>
</g>
<g font-size="2.9" fill="#000080">
<text x="21.2" y="18.1">SW2PAD-S0</text>
<text x="50.2" y="18.4">RN1</text>
<text x="58.8" y="18.4">10K</text>
<text x="145" y="21.3">PAD1</text>
<text x="21.2" y="26.7">SW2PAD-S1</text>
<text x="145" y="24.1">ADC4</text>
<text x="145" y="29.9">PAD2</text>
<text x="188" y="29.9">CB18</text>
<text x="199.5" y="29.9">CB17</text>
<text x="211" y="29.9">0.1u</text>
<text x="219.6" y="27">SN75C3232EDR</text>
<text x="222.4" y="24.1">U5</text>
<text x="254" y="24.1">CB16</text>
<text x="254" y="29.9">0.1u</text>
<text x="21.2" y="35.3">SW2PAD-S2</text>
<text x="145" y="32.7">ADC5</text>
<text x="145" y="38.5">PAD3</text>
<text x="145" y="41.4">ADC6</text>
<text x="188" y="41.4">CB20</text>
<text x="190.9" y="38.5">0.1u</text>
<text x="199.5" y="38.5">CB19</text>
<text x="211" y="38.5">0.1u</text>
<text x="21.2" y="43.9">SW2PAD-S3</text>
<text x="145" y="47.1">PAD4</text>
<text x="21.2" y="52.5">SW2PAD-S4</text>
<text x="50.2" y="52.8">RN2</text>
<text x="58.8" y="52.8">10K</text>
<text x="145" y="50">ADC7</text>
<text x="190.9" y="50">0.1u</text>
<text x="21.2" y="61.2">SW2PAD-S5</text>
<text x="225.3" y="61.4">CON2</text>
<text x="21.2" y="69.8">SW2PAD-S6</text>
<text x="21.2" y="78.4">SW2PAD-S7</text>
<text x="21.2" y="87">SW2PAD-S8</text>
<text x="50.2" y="87.3">R14</text>
<text x="58.8" y="87.3">10K</text>
<text x="21.2" y="95.6">SW2PAD-S9</text>
<text x="50.2" y="95.9">R15</text>
<text x="58.8" y="95.9">10K</text>
<text x="196.6" y="90.1">R13</text>
<text x="208.1" y="90.1">0</text>
<text x="216.7" y="93">DB9_FEMALE</text>
<text x="153.6" y="104.5">R16</text>
<text x="165" y="104.5">R17</text>
<text x="150.7" y="113.1">4.7K</text>
<text x="162.2" y="113.1">4.7K</text>
<text x="133.5" y="118.8">PAD5</text>
<text x="130.6" y="121.7">I2C0_SCL</text>
<text x="130.6" y="130.3">I2C0_SDA</text>
<text x="133.5" y="127.5">PAD6</text>
<text x="225.3" y="130.3">CON3</text>
<text x="254" y="144.7">CB21</text>
<text x="130.6" y="153.3">R18</text>
<text x="139.2" y="153.3">1M</text>
<text x="254" y="150.4">0.1u</text>
<text x="67.5" y="159">R19</text>
<text x="127.7" y="161.9">X1</text>
<text x="67.5" y="167.6">100K</text>
<text x="225.3" y="164.8">JTAG ICE</text>
<text x="107.6" y="170.5">C7</text>
<text x="76.1" y="179.1">C9</text>
<text x="107.6" y="176.3">15p</text>
<text x="127.7" y="176.3">12MHz</text>
<text x="162.2" y="176.3">C8</text>
<text x="47.4" y="184.9">SW1</text>
<text x="76.1" y="184.9">1u</text>
<text x="162.2" y="182">15p</text>
</g>
<g font-size="2.6" fill="#f00">
<text x="13.5" y="21">PA0</text>
<text x="159.9" y="21">ADC4</text>
<text x="13.5" y="29.6">PA1</text>
<text x="159.9" y="29.6">ADC5</text>
<text x="13.5" y="38.2">PA2</text>
<text x="159.9" y="38.2">ADC6</text>
<text x="262.9" y="41.1">PE1</text>
<text x="13.5" y="46.8">PA3</text>
<text x="159.9" y="46.8">ADC7</text>
<text x="262.9" y="43.9">PE0</text>
<text x="13.5" y="55.4">PA4</text>
<text x="13.5" y="64">PA5</text>
<text x="202.9" y="69.8">UR0TX</text>
<text x="13.5" y="72.6">PA6</text>
<text x="203" y="75.5">UR0RX</text>
<text x="13.5" y="81.2">PA7</text>
<text x="13.5" y="89.8">PA8</text>
<text x="13.5" y="98.5">PA9</text>
<text x="31" y="109.6">PA[9:0]</text>
<text x="31" y="115.4">PE[1:0]</text>
<text x="151.3" y="118.5">PG0</text>
<text x="31" y="121.1">PG[1:0]</text>
<text x="31" y="126.9">PJ[4:0]</text>
<text x="151.3" y="127.2">PG1</text>
<text x="31" y="132.6">ADC[7:4]</text>
<text x="191.5" y="135.8">PJ4</text>
<text x="205.8" y="135.8">nTRST</text>
<text x="30.7" y="138.6">XTAL_IN</text>
<text x="30.7" y="141.5">XTAL_OUT</text>
<text x="191.5" y="141.5">PJ1</text>
<text x="191.5" y="138.6">PJ2</text>
<text x="205.8" y="141.5">TMS</text>
<text x="205.9" y="138.6">TDI</text>
<text x="30.7" y="147.3">NRESET</text>
<text x="191.5" y="144.4">PJ0</text>
<text x="205.8" y="144.4">TCK</text>
<text x="30.7" y="153">VDD33</text>
<text x="114" y="155.9">XTAL_IN</text>
<text x="145.5" y="155.9">XTAL_OUT</text>
<text x="191.5" y="150.1">PJ3</text>
<text x="205.8" y="153">NRESET</text>
<text x="205.8" y="150.1">TDO</text>
<text x="30.7" y="158.7">VSS</text>
<text x="82.1" y="173.1">NRESET</text>
</g>
<g font-size="2.6">
<text x="23.8" y="21.5">1</text>
<text x="35" y="21.5">2</text>
<text x="46.8" y="21.5">1</text>
<text x="63.7" y="21.5">2</text>
<text x="260.3" y="19.6">VDD33</text>
<text x="46.8" y="24.4">3</text>
<text x="46.8" y="27.3">5</text>
<text x="63.7" y="24.4">4</text>
<text x="63.7" y="27.3">6</text>
<text x="23.8" y="30.1">1</text>
<text x="35" y="30.1">2</text>
<text x="46.8" y="30.1">7</text>
<text x="63.7" y="30.1">8</text>
<text x="178.8" y="33.6">VSS</text>
<text x="219" y="30.1">1</text>
<text x="219" y="33">2</text>
<text x="219" y="35.9">3</text>
<text x="241.7" y="30.1">16</text>
<text x="241.7" y="33">15</text>
<text x="241.7" y="35.9">14 UR0TX</text>
<text x="262.6" y="33.6">VSS</text>
<text x="23.8" y="38.7">1</text>
<text x="35" y="38.7">2</text>
<text x="219" y="38.7">4</text>
<text x="219" y="41.6">5</text>
<text x="241.7" y="38.7">13 UR0RX</text>
<text x="241.7" y="41.6">12 UR0RXD</text>
<text x="23.8" y="47.4">1</text>
<text x="35" y="47.4">2</text>
<text x="178.8" y="45.1">VSS</text>
<text x="219" y="44.5">6</text>
<text x="219" y="47.4">7</text>
<text x="241.7" y="44.5">11 UR0TXD</text>
<text x="241.7" y="47.4">10</text>
<text x="219" y="50.2">8</text>
<text x="241.7" y="50.2">9</text>
<text x="23.8" y="56">1</text>
<text x="35" y="56">2</text>
<text x="46.8" y="56">1</text>
<text x="46.8" y="58.8">3</text>
<text x="63.7" y="56">2</text>
<text x="63.7" y="58.8">4</text>
<text x="23.8" y="64.6">1</text>
<text x="35" y="64.6">2</text>
<text x="46.8" y="61.7">5</text>
<text x="46.8" y="64.6">7</text>
<text x="63.7" y="61.7">6</text>
<text x="63.7" y="64.6">8</text>
<text x="221.9" y="64.6">1</text>
<text x="235.9" y="64.6">11</text>
<text x="221.9" y="67.4">6</text>
<text x="221.9" y="70.3">2</text>
<text x="23.8" y="73.2">1</text>
<text x="35" y="73.2">2</text>
<text x="221.9" y="73.2">7</text>
<text x="221.9" y="76.1">3</text>
<text x="23.8" y="81.8">1</text>
<text x="35" y="81.8">2</text>
<text x="221.9" y="78.9">8</text>
<text x="221.9" y="81.8">4</text>
<text x="221.9" y="84.7">9</text>
<text x="221.9" y="87.5">5</text>
<text x="235.9" y="87.5">10</text>
<text x="23.8" y="90.4">1</text>
<text x="35" y="90.4">2</text>
<text x="156.1" y="92.2">VDD33</text>
<text x="192" y="95.6">VSS</text>
<text x="23.8" y="99">1</text>
<text x="35" y="99">2</text>
<text x="65.7" y="107.1">VSS</text>
<text x="6.6" y="111.1">PA[9:0]</text>
<text x="6.6" y="116.9">PE[1:0]</text>
<text x="6.6" y="122.6">PG[1:0]</text>
<text x="6.6" y="128.3">PJ[4:0]</text>
<text x="216.4" y="126.6">VDD33</text>
<text x="248.3" y="127.2">VDD33</text>
<text x="6.6" y="134.1">ADC[7:4]</text>
<text x="4.9" y="140.1">XTAL_IN</text>
<text x="4.9" y="143">XTAL_OUT</text>
<text x="4.9" y="148.7">NRESET</text>
<text x="61.4" y="149.6">VDD33</text>
<text x="5.5" y="154.5">VDD33</text>
<text x="8.3" y="160.2">VSS</text>
<text x="124.3" y="165">1</text>
<text x="147" y="165">4</text>
<text x="217.9" y="167.4">VSS</text>
<text x="243.7" y="167.4">VSS</text>
<text x="124.3" y="170.8">2</text>
<text x="147" y="170.8">3</text>
<text x="127.7" y="178.9">TXC7m-3.2x2.5mm</text>
<text x="111.7" y="184.6">VSS</text>
<text x="120.3" y="184.6">VSS</text>
<text x="149" y="187.5">VSS</text>
<text x="157.6" y="190.3">VSS</text>
<text x="173.7" y="187.5">Title</text>
<text x="71.5" y="193.2">VSS</text>
<text x="173.7" y="196.1">Size</text>
<text x="185.1" y="196.1">Document Number</text>
<text x="268.5" y="196.1">Rev</text>
<text x="60" y="199">VSS</text>
<text x="271.2" y="199">1.0</text>
<text x="173.7" y="204.7">Date:</text>
<text x="231.1" y="204.7">Sheet</text>
<text x="254.2" y="204.7">of</text>
</g>
<g font-size="2.6" fill="#004080">
<text x="223.9" y="31.3">C1+</text>
<text x="223.9" y="34.2">V+</text>
<text x="232.4" y="34.2">GND</text>
<text x="232.7" y="31.3">VCC</text>
<text x="223.9" y="37.1">C1-</text>
<text x="223.9" y="39.9">C2+</text>
<text x="232.9" y="39.9">R1in</text>
<text x="233.8" y="37.1">T1o</text>
<text x="223.9" y="42.8">C2-</text>
<text x="223.9" y="45.7">V-</text>
<text x="233.2" y="45.7">T1in</text>
<text x="233.5" y="42.8">R1o</text>
<text x="223.9" y="48.5">T2o</text>
<text x="223.9" y="51.4">R2in</text>
<text x="233.2" y="48.5">T2in</text>
<text x="233.5" y="51.4">R2o</text>
<text x="226.8" y="137.5">3</text>
<text x="226.8" y="134.6">1</text>
<text x="236.8" y="134.6">2</text>
<text x="236.8" y="137.5">4</text>
<text x="226.8" y="140.4">5</text>
<text x="226.8" y="143.2">7</text>
<text x="236.8" y="143.2">8</text>
<text x="236.8" y="140.4">6</text>
<text x="226.8" y="146.1">9</text>
<text x="226.8" y="149">11</text>
<text x="235.3" y="146.1">10</text>
<text x="235.3" y="149">12</text>
<text x="226.8" y="151.9">13</text>
<text x="226.8" y="154.7">15</text>
<text x="235.3" y="151.9">14</text>
<text x="235.3" y="154.7">16</text>
<text x="226.8" y="157.6">17</text>
<text x="226.8" y="160.5">19</text>
<text x="235.3" y="157.6">18</text>
<text x="235.3" y="160.5">20</text>
<text x="129.2" y="166.2">XIN</text>
<text x="137.7" y="166.2">GND</text>
<text x="129.2" y="172">GND XOUT</text>
</g>
<text font-size="2.6" fill="#000080" x="47.4" y="187.5">Reset</text>
<g font-size="2.3">
<text x="176.5" y="198.7">A</text>
<text x="185.4" y="204.4">Monday, January 09, 2017</text>
<text x="245.4" y="204.4">5</text>
<text x="262.3" y="204.4">10</text>
</g>
<g font-size="1">
<text x="29" y="1.1">5</text>
<text x="84.1" y="1.1">4</text>
<text x="139.2" y="1.1">3</text>
<text x="194.3" y="1.1">2</text>
<text x="249.4" y="1.1">1</text>
<text x=".4" y="27.8">D</text>
<text x="277.3" y="27.8">D</text>
<text x=".4" y="78.8">C</text>
<text x="277.3" y="78.8">C</text>
<text x=".4" y="129.7">B</text>
<text x="277.3" y="129.7">B</text>
<text x=".4" y="180.7">A</text>
<text x="277.3" y="180.7">A</text>
<text x="29" y="206.3">5</text>
<text x="84.1" y="206.3">4</text>
<text x="139.2" y="206.3">3</text>
<text x="194.3" y="206.3">2</text>
<text x="249.4" y="206.3">1</text>
</g>
</svg>
